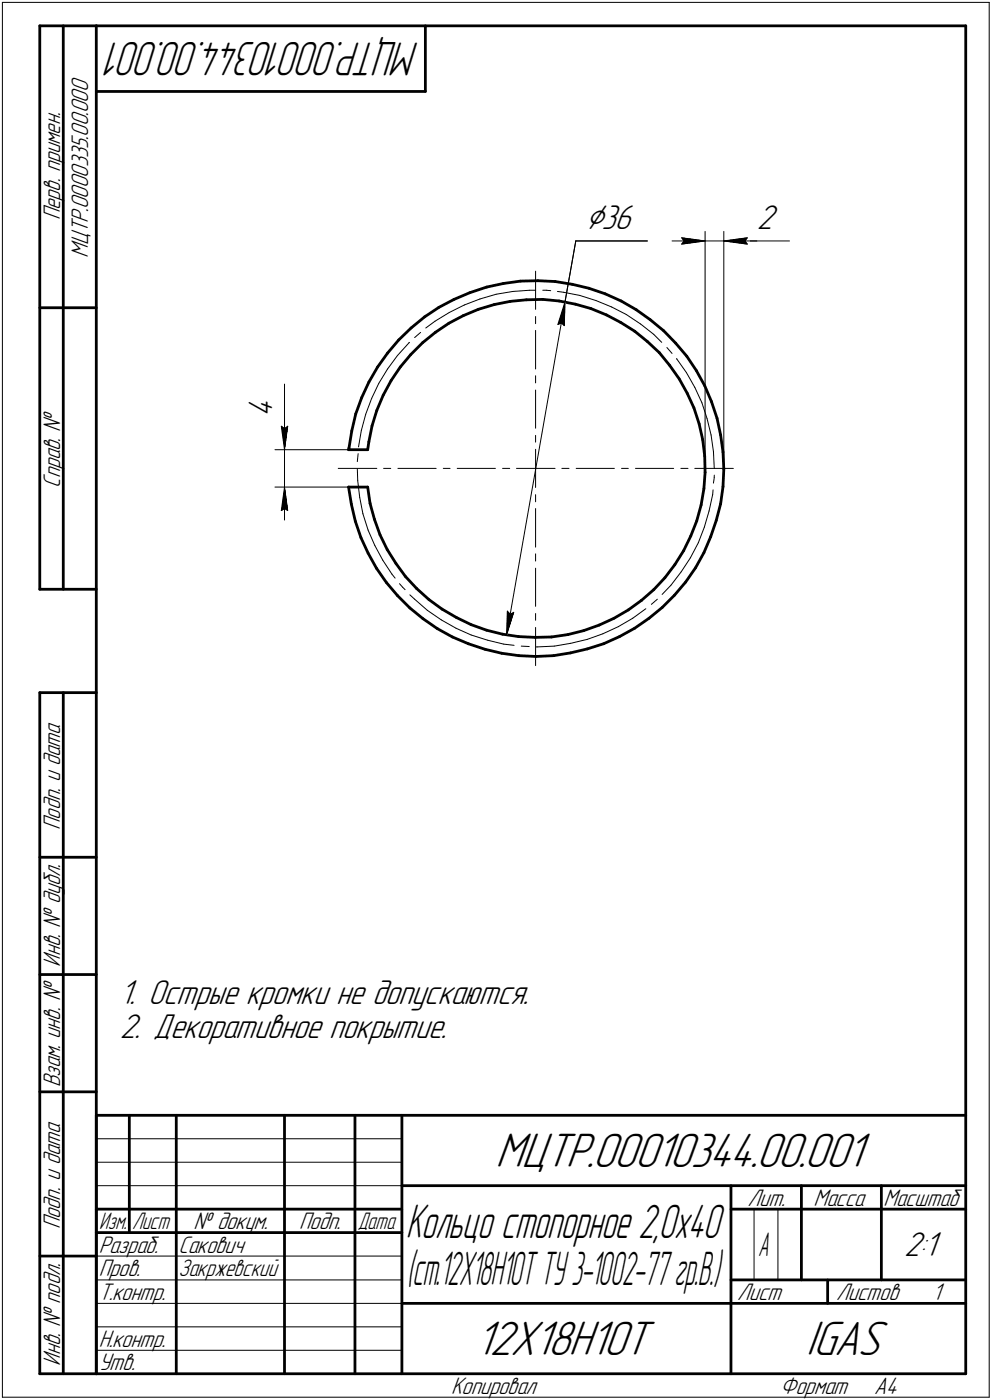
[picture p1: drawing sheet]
<svg xmlns="http://www.w3.org/2000/svg" width="211mm" height="298mm" viewBox="0 0 211 298" stroke-linecap="round" stroke-linejoin="round" font-family="sans-serif">
<g fill="none" stroke="#000" stroke-width=".21">
<path d="M.5 .5v297zM.5 .5h210zM210.5 .5v297zM114 57.7v8.2zM122.5 51.3l-2.3 13zM122.5 51.3h15.3zM143 51.3h7zM145 50.6l5 .7zM145 50.6l.5 .7zM145 52l5-.7zM145.5 51.3l-.5 .7zM150 49.3v50.4z"/>
<path d="M150 51.3h4zM154 51.3h5zM154 49.3v50.4zM154 51.3l5 .7zM154 51.3l5-.7zM154 51.3h7zM158.5 51.3l.5 .7zM159 51.3h9zM159 50.6l-.5 .7zM82.5 78.6l-1.9 3zM84.6 75.7l-2.1 2.9zM87 73l-2.4 2.7z"/>
<path d="M87.1 72.9l-.1 .1zM88.2 71.9l1.3-1.1zM90.6 69.8l1.9-1.4zM92.5 68.4l3.1-1.9zM95.6 66.5l3.2-1.6zM98.8 64.9l3.3-1.2zM102.1 63.7l3.5-1zM105.6 62.7l3.5-.6zM109.1 62.1l3.6-.3zM112.7 61.8h1.3zM114 67.4v1.5zM114 70.4v8.2z"/>
<path d="M115.5 61.8h.7zM116.2 61.8l1 .1zM118.6 62.1l1.3 .1zM118.7 69.1l.8-.4zM119.5 68.7l.6 .6zM119.9 62.2l3.5 .7zM120.2 64.3l-.1 5zM120.2 64.3l-1.5 4.8zM120.2 64.3l-12.4 70.9zM123.4 62.9l3.4 1.1zM126.8 64l3.3 1.4zM130.1 65.4l3.2 1.6z"/>
<path d="M133.3 67l3 2zM136.3 69l2.8 2.2zM139.1 71.2l1.7 1.7zM141.9 74l1.1 1.3zM143.9 76.4l.1 .1zM144 76.5l2 2.8zM146 79.3l1.8 3.2zM58.5 95.8h15.7zM59.9 90.8l.6 .5zM59.9 90.8l.6 5zM60.5 90.8v5zM60.5 81.8v9z"/>
<path d="M60.5 91.3l.7-.5zM60.5 88.7v7.1zM60.5 95.8v7.9zM61.2 90.8l-.7 5zM72 99.7h8.2zM76 99.8l.1 2.6zM76.2 96.6l-.2 1.7zM76.9 91.7l-.6 3.5zM77.8 88.2l-.9 3.5zM79.1 84.8l-1.3 3.4zM80.6 81.6l-1.5 3.2zM81.6 99.7h1.5z"/>
<path d="M84.7 99.7h8.1zM94.3 99.7h1.5zM97.3 99.7h8.1zM106.9 99.7h1.6zM109.9 99.7h4.1zM114 80v1.5zM114 83.1v8.1zM114 92.7v1.4zM114 95.7v4zM114 99.7v4.1zM114 99.7h4.1zM119.5 99.7h1.6z"/>
<path d="M122.6 99.7h8.1zM132.2 99.7h1.5zM135.2 99.7h8.1zM144.9 99.7h1.5zM147.8 82.5l1.6 3.3zM147.8 99.7h8.2zM149.4 85.8l1.1 3.4zM150.5 89.2l.8 3.4zM151.3 92.6l.5 3.6zM151.8 96.2l.2 3.5zM58.5 103.7h15.7zM59.9 108.7l.6-.4z"/>
<path d="M60.5 103.7l-.6 5zM60.5 108.3l.7 .4zM60.5 103.7l.7 5zM60.5 103.7v7zM76.1 102.4l.4 3.5zM76.5 105.9l.7 3.5zM77.2 109.4l1.1 3.5zM78.3 112.9l1.5 3.3zM79.8 116.2l1.6 3.1zM81.4 119.3l2 3zM114 117.9v1.6zM114 108.3v8.2z"/>
<path d="M114 105.3v1.5zM146.9 118.8l-2 3zM148.6 115.6l-1.7 3.2zM149.9 112.3l-1.3 3.3zM150.9 108.8l-1 3.5zM151.6 105.3l-.7 3.5zM151.7 104.3l-.1 1zM152 101.7l-.2 1.2zM152 101.2v.5zM83.4 122.3l.7 .8zM85 124.3l.7 .8zM85.7 125.1l.5 .5z"/>
<path d="M87.2 126.7l1 .9zM88.2 127.6l2.7 2.4zM90.9 130l3 2zM93.9 132l3.1 1.8zM97 133.8l3.2 1.4zM100.2 135.2l3.5 1.1zM103.7 136.3l3.5 .9zM107.2 137.2l2.2 .2zM107.9 130.1l-.1 5.1zM107.9 130.1l.6 .7zM108.5 130.8l.8-.4zM109.3 130.4l-1.5 4.8z"/>
<path d="M110.9 137.6l1.7 .1zM114 133.6v8.1zM114 130.6v1.5zM114 121v8.1zM114 137.8h.3zM114.3 137.8l3.6-.2zM117.9 137.6l3.5-.6zM121.4 137l3.6-.9zM125 136.1l3.3-1.1zM128.3 135l3.3-1.6zM131.6 133.4l3-1.7zM134.6 131.7l2.8-2.1z"/>
<path d="M138.6 128.7l1.3-1.1zM142.7 124.6l-1.8 2zM144.9 121.8l-2.2 2.8zM20.5 247.5h65zM20.5 252.5h65zM20.5 242.5h65zM160.4 257.5v15zM165.5 257.5v15zM20.5 267.5h65zM20.5 272.5h65zM20.5 277.5h65zM.5 297.5h210z"/>
<path d="M20.5 282.5h65zM20.5 287.5h65z"/>
</g>
<g fill="none" stroke="#000" stroke-width=".59">
<path d="M8.5 5.5v120zM8.5 5.5h12zM13.5 5.5v120zM20.5 5.5v287zM20.5 5.5h185zM20.5 19.5h70zM90.5 5.5v14zM205.5 5.5v287zM110.7 59.9l3.8-.1zM114.5 59.8l3.6 .1zM118.1 59.9l3.7 .6zM8.5 65.5h12z"/>
<path d="M80.3 78.1l-1.8 3.3zM82.5 75.2l-2.2 2.9zM84.8 72.4l2.7-2.6zM84.8 72.4l-2.3 2.8zM85.2 78.1l-2 2.9zM87.4 75.5l-2.2 2.6zM87.5 69.8l2.8-2.3zM89.9 73l2.7-2.2zM89.9 73l-2.5 2.5zM90.3 67.5l3.1-2.1zM92.6 70.8l2.9-2zM93.4 65.4l3.2-1.6z"/>
<path d="M95.5 68.8l3.1-1.6zM96.6 63.8l3.4-1.5zM98.6 67.2l3.2-1.3zM100 62.3l3.5-1.2zM101.8 65.9l3.4-1zM103.5 61.1l3.6-.7zM105.2 64.9l3.3-.7zM107.1 60.4l3.6-.5zM108.5 64.2l3.5-.4zM112 63.8h3.5zM115.5 63.8l3.5 .3zM119 64.1l3.4 .7z"/>
<path d="M121.8 60.5l3.5 .9zM122.4 64.8l3.3 .9zM125.3 61.4l3.5 1.2zM125.7 65.7l3.3 1.4zM128.8 62.6l3.4 1.5zM129 67.1l3.1 1.6zM132.1 68.7l2.9 1.8zM132.2 64.1l3.2 1.9zM135 70.5l2.8 2.2zM135.4 66l2.9 2.1zM137.8 72.7l2.5 2.4zM138.3 68.1l2.9 2.3z"/>
<path d="M140.3 75.1l2.2 2.7zM141.2 70.4l2.6 2.7zM142.5 77.8l2 2.9zM143.8 73.1l2.3 2.8zM146.1 75.9l2.1 3zM148.2 78.9l1.7 3.2zM74.2 95.8h4zM74.3 95.4l-.1 .4zM74.8 91.8l-.5 3.6zM75.7 88.1l-.9 3.7zM77 84.7l-1.3 3.4zM78.5 94.1l-.3 1.7z"/>
<path d="M78.5 81.4l-1.5 3.3zM79.2 90.7l-.7 3.4zM80.2 87.4l-1 3.3zM81.5 84.2l-1.3 3.2zM83.2 81l-1.7 3.2zM144.5 80.7l1.7 3zM146.2 83.7l1.5 3.2zM147.7 86.9l1.1 3.4zM148.8 90.3l.7 3.3zM149.5 93.6l.4 3.5zM149.9 97.1l.1 3.5zM149.9 82.1l1.5 3.4z"/>
<path d="M151.4 85.5l1.2 3.6zM152.6 89.1l.7 3.5zM153.3 92.6l.5 3.7zM153.8 96.3l.2 3.6zM154 99.9l-.2 3.7zM74.2 103.7h4zM74.2 103.7l.6 3.7zM74.8 107.4l.8 3.6zM75.6 111l1.2 3.5zM76.8 114.5l1.5 3.3zM78.2 103.7l.5 3.5zM78.3 117.8l1.8 3.2z"/>
<path d="M78.7 107.2l1 3.4zM79.7 110.6l1.2 3.3zM80.9 113.9l1.5 3.1zM82.4 117l1.8 3zM84.2 120l2.1 2.8zM145.5 117.3l-1.9 2.9zM147 114.1l-1.5 3.2zM148.3 110.9l-1.3 3.2zM149.2 107.5l-.9 3.4zM149.8 104.1l-.6 3.4zM149.8 117.7l-1.8 3.2zM150 100.6l-.2 3.5z"/>
<path d="M151.2 114.3l-1.4 3.4zM152.4 110.8l-1.2 3.5zM153.3 107.3l-.9 3.5zM153.8 103.6l-.5 3.7zM8.5 125.5h12zM80.1 121l2.1 3zM82.2 124l2.4 2.8zM84.6 126.8l2.6 2.7zM86.3 122.8l2.3 2.5zM87.2 129.5l2.8 2.2zM88.6 125.3l2.7 2.4zM90 131.7l3 2.2z"/>
<path d="M91.3 127.7l2.8 2zM93 133.9l3.3 1.7zM94.1 129.7l3 1.8zM96.3 135.6l3.4 1.5zM97.1 131.5l3.1 1.5zM99.7 137.1l3.5 1.2zM100.2 133l3.3 1.2zM103.2 138.3l3.6 .8zM103.5 134.2l3.4 .8zM106.8 139.1l3.6 .5zM106.9 135l3.4 .6zM110.3 135.6l3.6 .1z"/>
<path d="M110.4 139.6l3.6 .2zM113.9 135.7l3.4-.1zM114 139.8l3.8-.2zM117.3 135.6l3.5-.5zM117.8 139.6l3.6-.6zM120.8 135.1l3.4-.8zM121.4 139l3.6-.8zM124.2 134.3l3.3-1.2zM125 138.2l3.4-1.1zM127.5 133.1l3.1-1.4zM128.4 137.1l3.4-1.5zM130.6 131.7l3.1-1.8z"/>
<path d="M131.8 135.6l3.2-1.8zM133.7 129.9l2.8-2.1zM135 133.8l3.1-2.1zM136.5 127.8l2.6-2.2zM138.1 131.7l2.8-2.3zM140.9 129.4l2.6-2.7zM141.5 123l-2.4 2.6zM143.6 120.2l-2.1 2.8zM145.9 124l-2.4 2.7zM148 120.9l-2.1 3.1zM8.5 147.5v145zM8.5 147.5h12z"/>
<path d="M13.5 147.5v145zM8.5 182.5h12zM8.5 207.5h12zM8.5 232.5h12zM20.5 237.5h185zM20.5 237.5v55zM27.5 237.5v25zM37.5 237.5v55zM60.5 237.5v55zM75.5 237.5v55zM85.5 237.5v55zM20.5 257.5h65z"/>
<path d="M85.5 252.5h120zM155.5 252.5v40zM155.5 257.5h15zM170.5 252.5v20zM170.5 257.5h35zM187.5 252.5v20zM8.5 267.5h12zM20.5 262.5h65zM85.5 277.5h70zM155.5 277.5h50zM155.5 272.5h50zM176.1 272.5v5z"/>
<path d="M8.5 292.5h12zM20.5 292.5h185z"/>
</g>
<g fill="#fff" stroke="#fff" stroke-width=".21">
<path d="M161 43.2h5zM161 43.3h5zM161 43.3h5zM161 43.4h5zM161 43.5h5zM161 43.6h5zM161 43.7h5zM161 43.8h5zM161 43.9h5zM161 43.9h5zM161 44h5zM161 44.1h5zM161 44.2h5zM161 44.3h5zM161 44.4h5zM161 44.4h5zM161 44.5h5zM161 44.6h5zM161 44.7h5zM161 44.8h5zM161 44.9h5zM161 45h5zM161 45h5zM161 45.1h5zM161 45.2h5zM161 45.3h5zM161 45.4h5zM161 45.5h5zM161 45.6h5zM161 45.6h5zM161 45.7h5zM161 45.8h5zM161 45.9h5zM161 46h5zM161 46.1h5zM161 46.1h5zM161 46.2h5zM161 46.3h5zM161 46.4h5zM161 46.5h5zM161 46.6h5zM161 46.7h5zM161 46.7h5zM161 46.8h5zM161 46.9h5zM161 47h5zM161 47.1h5zM161 47.2h5zM161 47.2h5zM161 47.3h5zM161 47.4h5zM161 47.5h5zM161 47.6h5zM161 47.7h5zM161 47.8h5zM161 47.8h5zM161 47.9h5zM161 48h5zM161 48.1h5zM161 48.2h5zM161 48.3h5zM161 48.3h5zM161 48.4h5zM161 48.5h5zM161 48.6h5zM161 48.7h5zM161 48.8h5zM161 48.9h5zM161 48.9h5zM161 49h5zM161 49.1h5zM161 49.2h5zM161 49.3h5zM161 49.4h5zM161 49.4h5zM161 49.5h5zM161 49.6h5zM161 49.7h5zM161 49.8h5zM161 49.9h5zM161 50h5zM161 50h5zM161 50.1h5zM161 50.2h5z"/>
<path d="M144.5 50.1h.7zM144.5 50.2h1.3zM144.5 50.3h1.9zM144.5 50.4h2.6zM144.5 50.5h3.2zM144.5 50.5h3.8zM144.5 50.6h4zM144.5 50.7h4.2zM144.5 50.8h4.3zM144.5 50.9h4.6zM144.5 51h4.8zM144.5 51.1h4.9zM144.5 51.1h5.2zM144.5 51.2h5.4zM144.5 51.3h5.5zM144.5 51.4h5.4zM144.5 51.5h5.2zM144.5 51.6h4.9zM144.5 51.6h4.8zM144.5 51.7h4.6zM144.5 51.8h4.3zM144.5 51.9h4.2zM144.5 52h4zM144.5 52.1h3.8zM144.5 52.2h3.1zM144.5 52.2h2.3zM144.5 52.3h1.5zM144.5 52.4h.8z"/>
<path d="M158.9 50.1h.6zM158.3 50.2h1.2zM157.6 50.3h1.9zM157.1 50.4h2.4zM156.5 50.5h3zM155.8 50.5h3.7zM155.6 50.6h3.9zM155.4 50.7h4.1zM155.2 50.8h4.3zM155 50.9h4.5zM154.9 51h4.6zM154.6 51.1h4.9zM154.4 51.1h5.1zM154.3 51.2h5.2zM154 51.3h5.5zM154.3 51.4h5.2zM154.4 51.5h5.1zM154.6 51.6h4.9zM154.9 51.6h4.6zM155 51.7h4.5zM155.2 51.8h4.3zM155.4 51.9h4.1zM155.6 52h3.9zM155.8 52.1h3.7zM156.5 52.2h3zM157.3 52.2h2.2zM158.1 52.3h1.4zM158.8 52.4h.7z"/>
<path d="M52.4 83.7h7.1zM52.4 83.8h7.1zM52.4 83.9h7.1zM52.4 84h7.1zM52.4 84.1h7.1zM52.4 84.2h7.1zM52.4 84.2h7.1zM52.4 84.3h7.1zM52.4 84.4h7.1zM52.4 84.5h7.1zM52.4 84.6h7.1zM52.4 84.7h7.1zM52.4 84.8h7.1zM52.4 84.8h7.1zM52.4 84.9h7.1zM52.4 85h7.1zM52.4 85.1h7.1zM52.4 85.2h7.1zM52.4 85.3h7.1zM52.4 85.3h7.1zM52.4 85.4h7.1zM52.4 85.5h7.1zM52.4 85.6h7.1zM52.4 85.7h7.1zM52.4 85.8h7.1zM52.4 85.9h7.1zM52.4 85.9h7.1zM52.4 86h7.1zM52.4 86.1h7.1zM52.4 86.2h7.1zM52.4 86.3h7.1zM52.4 86.4h7.1zM52.4 86.4h7.1zM52.4 86.5h7.1zM52.4 86.6h7.1zM52.4 86.7h7.1zM52.4 86.8h7.1zM52.4 86.9h7.1zM52.4 87h7.1zM52.4 87h7.1zM52.4 87.1h7.1zM52.4 87.2h7.1zM52.4 87.3h7.1zM52.4 87.4h7.1zM52.4 87.5h7.1zM52.4 87.5h7.1zM52.4 87.6h7.1zM52.4 87.7h7.1zM52.4 87.8h7.1zM52.4 87.9h7.1zM52.4 88h7.1zM52.4 88.1h7.1zM52.4 88.1h7.1zM52.4 88.2h7.1zM52.4 88.3h7.1zM52.4 88.4h7.1zM52.4 88.5h7.1zM52.4 88.6h7.1zM52.4 88.6h7.1z"/>
<path d="M59.3 90.3h2.4zM59.4 90.3h2.3zM59.4 90.4h2.3zM59.4 90.5h2.3zM59.4 90.6h2.3zM59.4 90.7h2.3zM59.4 90.8h2.3zM59.4 90.8h2.3zM59.4 90.9h2.2zM59.4 91h2.2zM59.4 91.1h2.2zM59.4 91.2h2.2zM59.4 91.3h2.2zM59.4 91.4h2.2zM59.4 91.4h2.2zM59.5 91.5h2.1zM59.5 91.6h2.1zM59.5 91.7h2.1zM59.5 91.8h2.1zM59.5 91.9h2.1zM59.5 91.9h2.1zM59.5 92h2.1zM59.5 92.1h2zM59.6 92.2h1.9zM59.6 92.3h1.9zM59.6 92.4h1.9zM59.6 92.5h1.9zM59.6 92.5h1.9zM59.6 92.6h1.9zM59.6 92.7h1.9zM59.7 92.8h1.7zM59.7 92.9h1.7zM59.7 93h1.7zM59.7 93h1.7zM59.7 93.1h1.7zM59.7 93.2h1.7zM59.7 93.3h1.7zM59.8 93.4h1.5zM59.8 93.5h1.5zM59.8 93.6h1.5zM59.8 93.6h1.5zM59.8 93.7h1.5zM59.8 93.8h1.5zM59.8 93.9h1.5zM59.8 94h1.4zM59.9 94.1h1.3zM59.9 94.1h1.3zM59.9 94.2h1.2zM59.9 94.3h1.2zM60 94.4h1.1zM60 94.5h1zM60 94.6h1zM60.1 94.7h.9zM60.1 94.7h.9zM60.2 94.8h.8zM60.2 94.9h.7zM60.3 95h.6zM60.3 95.1h.6zM60.3 95.2h.5zM60.4 95.2h.4zM60.4 95.3h.3zM60.5 95.4h.2zM60.5 95.5h.2z"/>
<path d="M60.5 104h.2zM60.5 104.1h.2zM60.4 104.1h.3zM60.4 104.2h.4zM60.3 104.3h.5zM60.3 104.4h.6zM60.3 104.5h.6zM60.2 104.6h.7zM60.2 104.6h.8zM60.1 104.7h.9zM60.1 104.8h.9zM60 104.9h1zM60 105h1zM60 105.1h1.1zM59.9 105.2h1.2zM59.9 105.2h1.2zM59.9 105.3h1.3zM59.9 105.4h1.3zM59.8 105.5h1.4zM59.8 105.6h1.5zM59.8 105.7h1.5zM59.8 105.7h1.5zM59.8 105.8h1.5zM59.8 105.9h1.5zM59.8 106h1.5zM59.8 106.1h1.5zM59.7 106.2h1.7zM59.7 106.3h1.7zM59.7 106.3h1.7zM59.7 106.4h1.7zM59.7 106.5h1.7zM59.7 106.6h1.7zM59.7 106.7h1.7zM59.6 106.8h1.9zM59.6 106.8h1.9zM59.6 106.9h1.9zM59.6 107h1.9zM59.6 107.1h1.9zM59.6 107.2h1.9zM59.6 107.3h1.9zM59.5 107.4h2zM59.5 107.4h2.1zM59.5 107.5h2.1zM59.5 107.6h2.1zM59.5 107.7h2.1zM59.5 107.8h2.1zM59.5 107.9h2.1zM59.5 107.9h2.1zM59.4 108h2.2zM59.4 108.1h2.2zM59.4 108.2h2.2zM59.4 108.3h2.2zM59.4 108.4h2.2zM59.4 108.5h2.2zM59.4 108.5h2.2zM59.4 108.6h2.3zM59.4 108.7h2.3zM59.4 108.8h2.3zM59.4 108.9h2.3zM59.4 109h2.3zM59.4 109.1h2.3zM59.4 109.1h2.3z"/>
<path d="M107.5 129.6h.4zM107.5 129.7h.9zM107.5 129.8h1.2zM107.5 129.9h1.8zM107.5 130h2.4zM107.5 130h2.4zM107.5 130.1h2.4zM107.5 130.2h2.4zM107.5 130.3h2.3zM107.5 130.4h2.3zM107.5 130.5h2.3zM107.5 130.6h2.2zM107.5 130.6h2.2zM107.5 130.7h2.2zM107.5 130.8h2.1zM107.5 130.9h2.1zM107.5 131h2.1zM107.5 131.1h2.1zM107.5 131.1h2.1zM107.5 131.2h2.1zM107.5 131.3h2.1zM107.5 131.4h2zM107.4 131.5h2.1zM107.4 131.6h2.1zM107.4 131.7h2zM107.4 131.7h2zM107.4 131.8h2zM107.4 131.9h2zM107.4 132h1.9zM107.4 132.1h1.9zM107.4 132.2h1.9zM107.4 132.2h1.8zM107.4 132.3h1.8zM107.4 132.4h1.8zM107.4 132.5h1.7zM107.4 132.6h1.7zM107.4 132.7h1.7zM107.4 132.8h1.7zM107.4 132.8h1.7zM107.4 132.9h1.7zM107.4 133h1.7zM107.4 133.1h1.6zM107.4 133.2h1.6zM107.4 133.3h1.6zM107.4 133.3h1.5zM107.4 133.4h1.5zM107.4 133.5h1.5zM107.4 133.6h1.4zM107.4 133.7h1.4zM107.5 133.8h1.2zM107.5 133.9h1.2zM107.5 133.9h1.1zM107.5 134h1zM107.6 134.1h.9zM107.6 134.2h.9zM107.6 134.3h.8zM107.6 134.4h.8zM107.6 134.5h.7zM107.7 134.5h.6zM107.7 134.6h.5zM107.7 134.7h.4zM107.7 134.8h.4zM107.8 134.9h.2zM107.8 135h.1zM107.8 135h.1z"/>
<path d="M120.1 64.4h.2zM120.1 64.5h.2zM120.1 64.6h.2zM120 64.7h.4zM120 64.8h.4zM119.9 64.9h.5zM119.9 64.9h.5zM119.8 65h.6zM119.7 65.1h.8zM119.7 65.2h.8zM119.6 65.3h.9zM119.6 65.4h.9zM119.5 65.4h1.1zM119.5 65.5h1.1zM119.5 65.6h1.1zM119.4 65.7h1.2zM119.4 65.8h1.2zM119.3 65.9h1.3zM119.2 66h1.4zM119.2 66h1.4zM119.2 66.1h1.4zM119.2 66.2h1.4zM119.1 66.3h1.5zM119.1 66.4h1.5zM119.1 66.5h1.5zM119 66.5h1.6zM119 66.6h1.6zM119 66.7h1.6zM119 66.8h1.6zM119 66.9h1.6zM119 67h1.6zM118.9 67.1h1.7zM118.9 67.1h1.7zM118.9 67.2h1.7zM118.9 67.3h1.7zM118.8 67.4h1.8zM118.8 67.5h1.8zM118.8 67.6h1.8zM118.7 67.6h1.9zM118.7 67.7h1.9zM118.7 67.8h1.9zM118.6 67.9h2zM118.6 68h2zM118.6 68.1h2zM118.5 68.2h2.1zM118.5 68.2h2.1zM118.5 68.3h2.1zM118.5 68.4h2.1zM118.4 68.5h2.2zM118.4 68.6h2.2zM118.4 68.7h2.2zM118.4 68.7h2.2zM118.4 68.8h2.2zM118.4 68.9h2.2zM118.3 69h2.3zM118.3 69.1h2.3zM118.3 69.2h2.3zM118.2 69.3h2.4zM118.2 69.3h2.4zM118.2 69.4h2.4zM118.1 69.5h2.5zM118.7 69.6h1.9zM119.3 69.7h1.3zM119.7 69.8h.9zM120.1 69.8h.5z"/>
<path d="M124.5 43h11.2zM124.5 43.1h11.2zM124.5 43.2h11.2zM124.5 43.3h11.2zM124.5 43.3h11.2zM124.5 43.4h11.2zM124.5 43.5h11.2zM124.5 43.6h11.2zM124.5 43.7h11.2zM124.5 43.8h11.2zM124.5 43.9h11.2zM124.5 43.9h11.2zM124.5 44h11.2zM124.5 44.1h11.2zM124.5 44.2h11.2zM124.5 44.3h11.2zM124.5 44.4h11.2zM124.5 44.4h11.2zM124.5 44.5h11.2zM124.5 44.6h11.2zM124.5 44.7h11.2zM124.5 44.8h11.2zM124.5 44.9h11.2zM124.5 45h11.2zM124.5 45h11.2zM124.5 45.1h11.2zM124.5 45.2h11.2zM124.5 45.3h11.2zM124.5 45.4h11.2zM124.5 45.5h11.2zM124.5 45.6h11.2zM124.5 45.6h11.2zM124.5 45.7h11.2zM124.5 45.8h11.2zM124.5 45.9h11.2zM124.5 46h11.2zM124.5 46.1h11.2zM124.5 46.1h11.2zM124.5 46.2h11.2zM124.5 46.3h11.2zM124.5 46.4h11.2zM124.5 46.5h11.2zM124.5 46.6h11.2zM124.5 46.7h11.2zM124.5 46.7h11.2zM124.5 46.8h11.2zM124.5 46.9h11.2zM124.5 47h11.2zM124.5 47.1h11.2zM124.5 47.2h11.2zM124.5 47.2h11.2zM124.5 47.3h11.2zM124.5 47.4h11.2zM124.5 47.5h11.2zM124.5 47.6h11.2zM124.5 47.7h11.2zM124.5 47.8h11.2zM124.5 47.8h11.2zM124.5 47.9h11.2zM124.5 48h11.2zM124.5 48.1h11.2zM124.5 48.2h11.2zM124.5 48.3h11.2zM124.5 48.3h11.2zM124.5 48.4h11.2zM124.5 48.5h11.2zM124.5 48.6h11.2zM124.5 48.7h11.2zM124.5 48.8h11.2zM124.5 48.9h11.2zM124.5 48.9h11.2zM124.5 49h11.2zM124.5 49.1h11.2zM124.5 49.2h11.2zM124.5 49.3h11.2zM124.5 49.4h11.2zM124.5 49.4h11.2zM124.5 49.5h11.2zM124.5 49.6h11.2zM124.5 49.7h11.2zM124.5 49.8h11.2zM124.5 49.9h11.2zM124.5 50h11.2zM124.5 50h11.2zM124.5 50.1h11.2zM124.5 50.2h11.2z"/>
</g>
<g fill="#000" stroke="#000" stroke-width=".21">
<path d="M145.1 50.7h.6zM145.2 50.8h1.1zM145.3 50.9h1.7zM145.3 51h2.3zM145.4 51.1h2.8zM145.5 51.1h3.3zM145.5 51.2h3.9z"/>
<path d="M145.5 51.3h4.5zM145.5 51.4h3.9zM145.5 51.5h3.3zM145.4 51.6h2.8zM145.3 51.6h2.3zM145.3 51.7h1.7zM145.2 51.8h1.1zM145.1 51.9h.6z"/>
<path d="M154 51.3h4.5zM154.7 51.4h3.9zM155.3 51.5h3.4zM156 51.6h2.7zM156.5 51.6h2.2zM157.1 51.7h1.7zM157.8 51.8h1.1zM158.4 51.9h.6z"/>
<path d="M158.4 50.7h.6zM157.8 50.8h1.1zM157.1 50.9h1.7zM156.5 51h2.2zM156 51.1h2.7zM155.3 51.1h3.4zM154.7 51.2h3.9z"/>
<path d="M120.1 65.3h.1zM120.1 65.4h.1zM120.1 65.4h.1zM120.1 65.5h.1zM120.1 65.6h.1zM120.1 65.7h.1zM120 65.8h.2zM120 65.9h.2zM120 66h.2zM120 66h.2zM120 66.1h.2zM120 66.2h.2zM119.9 66.3h.3zM119.9 66.4h.3zM119.9 66.5h.3zM119.9 66.5h.3zM119.9 66.6h.3zM119.9 66.7h.3zM119.8 66.8h.3zM119.8 66.9h.3zM119.8 67h.3zM119.8 67.1h.3zM119.8 67.1h.3zM119.8 67.2h.3zM119.7 67.3h.4zM119.7 67.4h.4zM119.7 67.5h.4zM119.7 67.6h.4zM119.7 67.6h.4zM119.7 67.7h.4zM119.6 67.8h.5zM119.6 67.9h.5zM119.6 68h.5zM119.6 68.1h.5zM119.6 68.2h.5zM119.6 68.2h.5zM119.5 68.3h.6zM119.5 68.4h.6zM119.5 68.5h.6zM119.5 68.6h.6zM119.5 68.7h.6zM119.5 68.7h.6zM119.5 68.8h.6zM119.6 68.9h.5zM119.7 69h.4zM119.8 69.1h.3zM119.9 69.2h.2zM120 69.3h.1z"/>
<path d="M120 65.1h.1zM120 65.2h.1zM119.9 65.4h.2zM119.9 65.4h.2zM119.9 65.5h.2zM119.8 65.6h.3zM119.8 65.7h.3zM119.8 65.8h.2zM119.7 65.9h.3zM119.7 66h.3zM119.7 66h.3zM119.7 66.1h.3zM119.6 66.2h.4zM119.6 66.3h.3zM119.6 66.4h.3zM119.5 66.5h.4zM119.5 66.5h.4zM119.5 66.6h.4zM119.5 66.7h.4zM119.5 66.8h.3zM119.5 66.9h.3zM119.4 67h.4zM119.4 67.1h.4zM119.4 67.1h.4zM119.3 67.2h.5zM119.3 67.3h.4zM119.3 67.4h.4zM119.2 67.5h.5zM119.2 67.6h.5zM119.2 67.6h.5zM119.2 67.7h.5zM119.1 67.8h.5zM119.1 67.9h.5zM119.1 68h.5zM119 68.1h.6zM119 68.2h.6zM119 68.2h.6zM119 68.3h.5zM119 68.4h.5zM119 68.5h.5zM118.9 68.6h.6zM118.9 68.7h.6zM118.9 68.7h.6zM118.8 68.8h.5zM118.8 68.9h.3zM118.8 69h.2z"/>
<path d="M59.9 90.9h.2zM59.9 91h.3zM59.9 91.1h.5zM59.9 91.2h.6zM59.9 91.3h.6zM59.9 91.4h.6zM60 91.4h.5zM60 91.5h.5zM60 91.6h.5zM60 91.7h.5zM60 91.8h.5zM60 91.9h.5zM60 91.9h.5zM60.1 92h.4zM60.1 92.1h.4zM60.1 92.2h.4zM60.1 92.3h.4zM60.1 92.4h.4zM60.1 92.5h.4zM60.1 92.5h.4zM60.1 92.6h.4zM60.2 92.7h.3zM60.2 92.8h.3zM60.2 92.9h.3zM60.2 93h.3zM60.2 93h.3zM60.2 93.1h.3zM60.2 93.2h.3zM60.3 93.3h.2zM60.3 93.4h.2zM60.3 93.5h.2zM60.3 93.6h.2zM60.3 93.6h.2zM60.3 93.7h.2zM60.3 93.8h.2zM60.4 93.9h.1zM60.4 94h.1zM60.4 94.1h.1zM60.4 94.1h.1zM60.4 94.2h.1zM60.4 94.3h.1zM60.4 94.4h.1zM60.4 94.5h.1z"/>
<path d="M61 90.9h.2zM60.9 91h.3zM60.8 91.1h.4zM60.7 91.2h.5zM60.5 91.3h.7zM60.5 91.4h.7zM60.5 91.4h.6zM60.5 91.5h.6zM60.5 91.6h.6zM60.5 91.7h.6zM60.5 91.8h.6zM60.5 91.9h.6zM60.5 91.9h.6zM60.5 92h.5zM60.5 92.1h.5zM60.5 92.2h.5zM60.5 92.3h.5zM60.5 92.4h.5zM60.5 92.5h.5zM60.5 92.5h.5zM60.5 92.6h.5zM60.5 92.7h.5zM60.5 92.8h.5zM60.5 92.9h.5zM60.5 93h.5zM60.5 93h.5zM60.5 93.1h.5zM60.5 93.2h.5zM60.5 93.3h.4zM60.5 93.4h.4zM60.5 93.5h.4zM60.5 93.6h.4zM60.5 93.6h.4zM60.5 93.7h.4zM60.5 93.8h.4zM60.5 93.9h.3zM60.5 94h.3zM60.5 94.1h.3zM60.5 94.1h.3zM60.5 94.2h.3zM60.5 94.3h.3zM60.5 94.4h.3zM60.5 94.5h.3zM60.5 94.6h.2zM60.5 94.7h.2zM60.5 94.7h.2zM60.5 94.8h.2zM60.5 94.9h.2zM60.5 95h.2zM60.5 95.1h.2z"/>
<path d="M60.4 105h.1zM60.4 105.1h.1zM60.4 105.2h.1zM60.4 105.2h.1zM60.4 105.3h.1zM60.4 105.4h.1zM60.4 105.5h.1zM60.4 105.6h.1zM60.3 105.7h.2zM60.3 105.7h.2zM60.3 105.8h.2zM60.3 105.9h.2zM60.3 106h.2zM60.3 106.1h.2zM60.3 106.2h.2zM60.2 106.3h.3zM60.2 106.3h.3zM60.2 106.4h.3zM60.2 106.5h.3zM60.2 106.6h.3zM60.2 106.7h.3zM60.2 106.8h.3zM60.1 106.8h.4zM60.1 106.9h.4zM60.1 107h.4zM60.1 107.1h.4zM60.1 107.2h.4zM60.1 107.3h.4zM60.1 107.4h.4zM60.1 107.4h.4zM60 107.5h.5zM60 107.6h.5zM60 107.7h.5zM60 107.8h.5zM60 107.9h.5zM60 107.9h.5zM60 108h.5zM59.9 108.1h.6zM59.9 108.2h.6zM59.9 108.3h.6zM59.9 108.4h.6zM59.9 108.5h.4zM59.9 108.5h.3z"/>
<path d="M60.5 104.4h.2zM60.5 104.5h.2zM60.5 104.6h.2zM60.5 104.6h.2zM60.5 104.7h.2zM60.5 104.8h.2zM60.5 104.9h.2zM60.5 105h.3zM60.5 105.1h.3zM60.5 105.2h.3zM60.5 105.2h.3zM60.5 105.3h.3zM60.5 105.4h.3zM60.5 105.5h.3zM60.5 105.6h.3zM60.5 105.7h.4zM60.5 105.7h.4zM60.5 105.8h.4zM60.5 105.9h.4zM60.5 106h.4zM60.5 106.1h.4zM60.5 106.2h.4zM60.5 106.3h.5zM60.5 106.3h.5zM60.5 106.4h.5zM60.5 106.5h.5zM60.5 106.6h.5zM60.5 106.7h.5zM60.5 106.8h.5zM60.5 106.8h.5zM60.5 106.9h.5zM60.5 107h.5zM60.5 107.1h.5zM60.5 107.2h.5zM60.5 107.3h.5zM60.5 107.4h.5zM60.5 107.4h.5zM60.5 107.5h.6zM60.5 107.6h.6zM60.5 107.7h.6zM60.5 107.8h.6zM60.5 107.9h.6zM60.5 107.9h.6zM60.5 108h.6zM60.5 108.1h.7zM60.5 108.2h.7zM60.5 108.3h.7zM60.7 108.4h.5zM60.9 108.5h.3zM61 108.5h.2z"/>
<path d="M107.9 130.3h.2zM107.9 130.4h.3zM107.9 130.5h.4zM107.9 130.6h.5zM107.9 130.6h.6zM107.9 130.7h.6zM107.9 130.8h.6zM107.9 130.9h.6zM107.9 131h.6zM107.9 131.1h.6zM107.9 131.1h.6zM107.9 131.2h.6zM107.9 131.3h.6zM107.9 131.4h.6zM107.9 131.5h.6zM107.9 131.6h.6zM107.9 131.7h.6zM107.9 131.7h.6zM107.9 131.8h.5zM107.9 131.9h.5zM107.9 132h.5zM107.9 132.1h.5zM107.9 132.2h.5zM107.9 132.2h.5zM107.9 132.3h.4zM107.9 132.4h.4zM107.9 132.5h.4zM107.9 132.6h.4zM107.9 132.7h.4zM107.9 132.8h.4zM107.9 132.8h.3zM107.9 132.9h.3zM107.9 133h.3zM107.9 133.1h.3zM107.9 133.2h.3zM107.9 133.3h.2zM107.9 133.3h.2zM107.9 133.4h.2zM107.9 133.5h.2zM107.9 133.6h.2zM107.9 133.7h.2zM107.9 133.8h.1zM107.9 133.9h.1zM107.9 133.9h.1zM107.9 134h.1zM107.9 134.1h.1zM107.9 134.2h.1z"/>
<path d="M109.1 130.6h.2zM108.9 130.6h.4zM108.7 130.7h.5zM108.5 130.8h.7zM108.5 130.9h.7zM108.5 131h.6zM108.5 131.1h.6zM108.5 131.1h.6zM108.5 131.2h.6zM108.5 131.3h.6zM108.5 131.4h.6zM108.5 131.5h.5zM108.5 131.6h.5zM108.5 131.7h.5zM108.5 131.7h.4zM108.4 131.8h.5zM108.4 131.9h.5zM108.4 132h.4zM108.4 132.1h.4zM108.4 132.2h.4zM108.4 132.2h.4zM108.3 132.3h.4zM108.3 132.4h.4zM108.3 132.5h.4zM108.3 132.6h.3zM108.3 132.7h.3zM108.3 132.8h.3zM108.2 132.8h.3zM108.2 132.9h.3zM108.2 133h.3zM108.2 133.1h.3zM108.2 133.2h.3zM108.1 133.3h.4zM108.1 133.3h.3zM108.1 133.4h.3zM108.1 133.5h.3zM108.1 133.6h.2zM108.1 133.7h.2zM108 133.8h.3zM108 133.9h.3zM108 133.9h.2zM108 134h.2zM108 134.1h.2zM107.9 134.3h.2zM107.9 134.4h.2z"/>
</g>
<g font-size="10.9">
<text x="105.4" y="248.5">МЦТР.00010344.00.001</text>
<text x="101.2" y="288.5">12Х18Н10Т</text>
<text x="171.5" y="288.5">IGAS</text>
</g>
<text font-size="10.8" x="89.3" y="9" transform="rotate(-180 89.3 9)">МЦТР.00010344.00.001</text>
<text font-size="10.7" x="86.3" y="263.5">Кольцо стопорное 2,0х40</text>
<g font-size="10.5">
<text x="86.6" y="273.5">(</text>
<text x="87.8" y="273.5">ст.12Х18Н10ТТУ3-1002-77гр.В.)</text>
</g>
<text font-size="8.5" x="124.5" y="48.7">Ç36</text>
<g font-size="7.8">
<text x="161" y="48.8">2</text>
<text x="58" y="88.8" transform="rotate(-90 58 88.8)">4</text>
<text x="25.5" y="213.8">1. Острые кромки не допускаются.</text>
<text x="25.5" y="221">2. Декоративное покрытие.</text>
<text x="192.4" y="267.5">2:1</text>
</g>
<text font-size="7.5" x="161.3" y="267.5">А</text>
<g font-size="5.4">
<text x="12.8" y="46.9" transform="rotate(-90 12.8 46.9)">Перв. примен.</text>
<text x="18.8" y="54.9" transform="rotate(-90 18.8 54.9)">МЦТР.0000335.00.000</text>
<text x="12.8" y="103.8" transform="rotate(-90 12.8 103.8)">Справ. №</text>
<text x="12.8" y="176.7" transform="rotate(-90 12.8 176.7)">Подп. и дата</text>
<text x="12.8" y="205.8" transform="rotate(-90 12.8 205.8)">Инв. № дубл.</text>
<text x="12.8" y="231.6" transform="rotate(-90 12.8 231.6)">Взам. инв. №</text>
<text x="159.1" y="256.8">Лит.</text>
<text x="173.1" y="256.8">Масса</text>
<text x="188" y="256.8">Масштаб</text>
<text x="12.8" y="261.7" transform="rotate(-90 12.8 261.7)">Подп. и дата</text>
<text x="41.2" y="261.8">№ докум.</text>
<text x="63.6" y="261.8">Подп.</text>
<text x="21" y="266.8">Разраб.</text>
<text x="38" y="266.8">Сакович</text>
<text x="21" y="271.8">Пров.</text>
<text x="38" y="271.8">Закржевский</text>
<text x="21" y="276.8">Т.контр.</text>
<text x="156.9" y="276.8">Лист</text>
<text x="177.9" y="276.8">Листов</text>
<text x="198.4" y="276.8">1</text>
<text x="21" y="286.8">Н.контр.</text>
<text x="12.8" y="290.8" transform="rotate(-90 12.8 290.8)">Инв. № подл.</text>
<text x="21" y="291.8">Утв.</text>
<text x="96" y="296.8">Копировал</text>
<text x="166" y="296.8">Формат</text>
<text x="186" y="296.8">A4</text>
</g>
<g font-size="5.3">
<text x="21.1" y="261.8">Изм.</text>
<text x="28.1" y="261.8">Лист</text>
<text x="76.1" y="261.8">Дата</text>
</g>
</svg>
